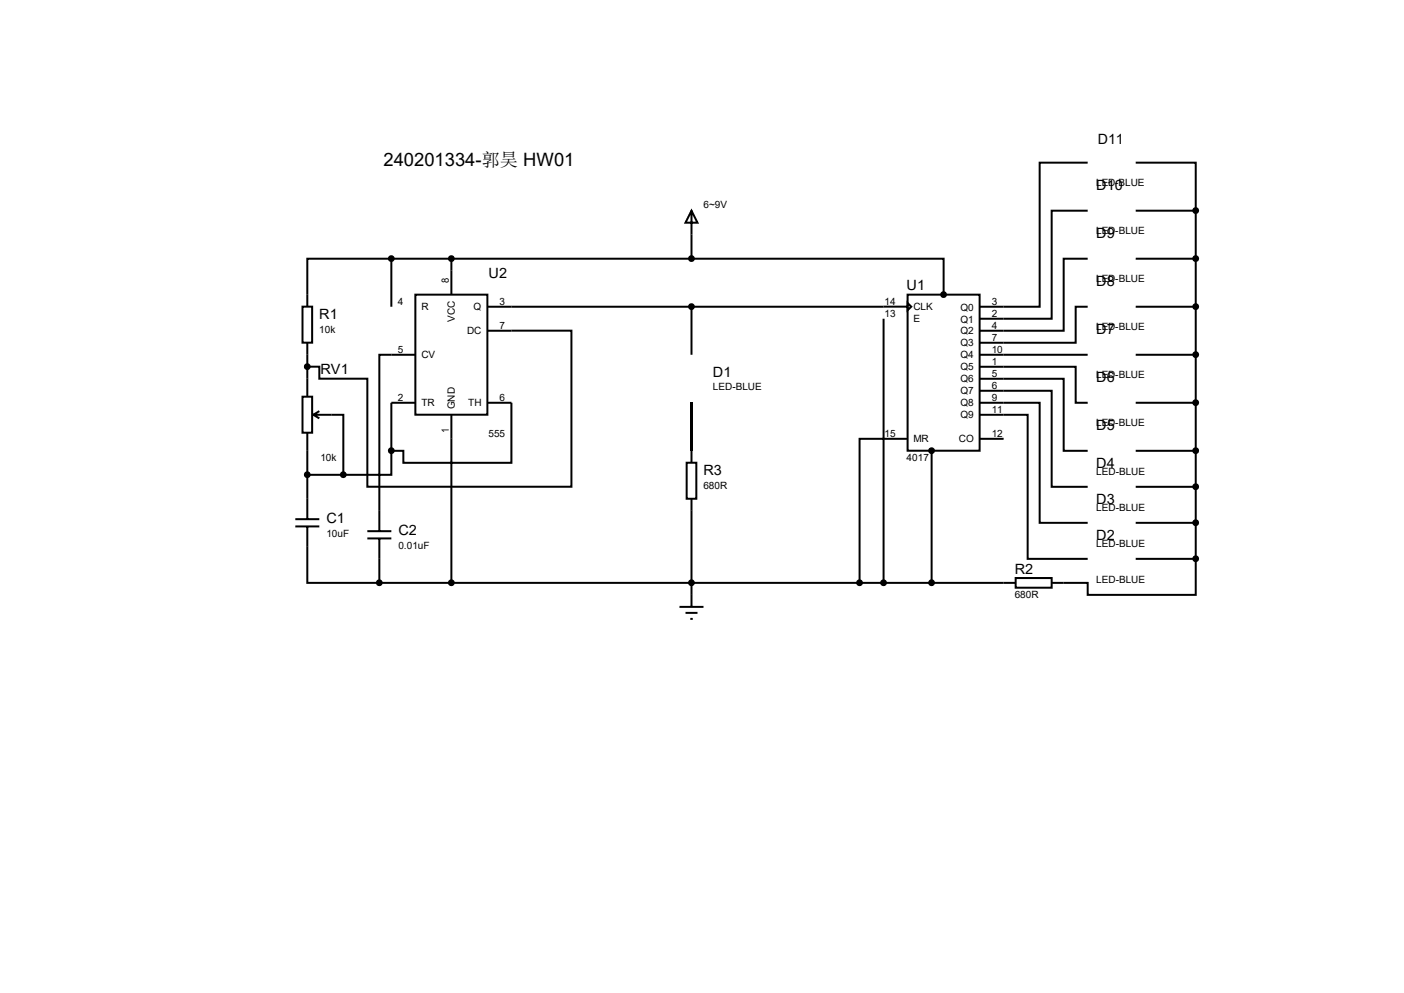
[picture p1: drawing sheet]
<svg xmlns="http://www.w3.org/2000/svg" width="297mm" height="210mm" viewBox="0 0 297 210" stroke-linecap="round" stroke-linejoin="round" font-family="sans-serif">
<g fill="#000">
<path d="M65 77.4h2.8v2.7l-.2-.2h10.3v23.1l-.2-.2h43.2l-.2 .2v-33l.2 .2h-12.7v-.5h12.9v33.5h-43.6v-23.1l.2 .2h-10.4v-2.7l.3 .2h-2.6z"/>
<path d="M82.5 54.7a.31 .31 0 0 0 .6 0 .31 .31 0 0 0-.6 0zM82.1 54.7a.72 .72 0 0 1 1.4 0 .72 .72 0 0 1-1.4 0z"/>
<path d="M95.2 54.7a.31 .31 0 0 0 .6 0 .31 .31 0 0 0-.6 0zM94.8 54.7a.72 .72 0 0 1 1.4 0 .72 .72 0 0 1-1.4 0z"/>
<path d="M146.1 49.7h.4v5h-.4zM146.3 54.5h53.5v7.9h-.4v-7.7l.2 .2h-53.3zM95.3 54.7h.4v2.6h-.4zM95.5 54.5h50.8v.4h-50.8zM82.6 54.7h.4v10.2h-.4zM82.8 54.5h12.7v.4h-12.7zM64.8 54.5h18v.4h-17.8l.2-.2v7.7h-.4zM108.2 64.7h38.1v.4h-38.1zM146.3 64.7h40.6v.4h-40.6zM146.1 64.9h.4v10.2h-.4zM64.8 75.1h.4v2.5h-.4zM64.8 77.6h.4v2.5h-.4z"/>
<path d="M146 54.7a.31 .31 0 0 0 .6 0 .31 .31 0 0 0-.6 0zM145.6 54.7a.72 .72 0 0 1 1.4 0 .72 .72 0 0 1-1.4 0z"/>
<path d="M252.7 44.5a.31 .31 0 0 0 .6 0 .31 .31 0 0 0-.6 0zM252.2 44.5a.75 .75 0 0 1 1.5 0 .75 .75 0 0 1-1.5 0z"/>
<path d="M252.7 54.7a.31 .31 0 0 0 .6 0 .31 .31 0 0 0-.6 0zM252.2 54.7a.75 .75 0 0 1 1.5 0 .75 .75 0 0 1-1.5 0z"/>
<path d="M64 65.1l.2-.2v7.6l-.2-.2h2l-.2 .2v-7.6l.2 .2zM63.8 64.7h2.5v8h-2.5z"/>
<path d="M64.8 62.4h.4v2.5h-.4zM64.8 72.5h.4v2.6h-.4z"/>
<path d="M64.7 77.6a.31 .31 0 0 0 .6 0 .31 .31 0 0 0-.6 0zM64.3 77.6a.72 .72 0 0 1 1.4 0 .72 .72 0 0 1-1.4 0z"/>
<path d="M103.1 69.8h5.1v.4h-5.1zM103.1 64.7h5.1v.4h-5.1zM95.3 87.8h.4v5h-.4zM95.3 57.3h.4v5.1h-.4zM82.8 85h5.1v.4h-5.1zM103.1 85h5.1v.4h-5.1zM82.8 74.8h5.1v.5h-5.1z"/>
<path d="M146 64.9a.31 .31 0 0 0 .6 0 .31 .31 0 0 0-.6 0zM145.6 64.9a.72 .72 0 0 1 1.4 0 .72 .72 0 0 1-1.4 0z"/>
<path d="M191.8 63.6l1.3 1.3-1.3 1.2zM191.9 64.2l.3-.1v1.5l-.3-.1 .7-.8v.3zM186.9 64.7h5.1v.4h-5.1z"/>
<path d="M199.3 62.3a.31 .31 0 0 0 .6 0 .31 .31 0 0 0-.6 0zM198.9 62.3a.72 .72 0 0 1 1.4 0 .72 .72 0 0 1-1.4 0z"/>
<path d="M252.7 64.9a.31 .31 0 0 0 .6 0 .31 .31 0 0 0-.6 0zM252.2 64.9a.75 .75 0 0 1 1.5 0 .75 .75 0 0 1-1.5 0z"/>
<path d="M252.7 75a.31 .31 0 0 0 .6 0 .31 .31 0 0 0-.6 0zM252.2 75a.75 .75 0 0 1 1.5 0 .75 .75 0 0 1-1.5 0z"/>
<path d="M64 84.1l.2-.2v7.6l-.2-.2h2l-.2 .2v-7.6l.2 .2zM63.8 83.7h2.5v8.1h-2.5z"/>
<path d="M64.8 91.6h.4v1.2h-.4zM64.8 82.7h.4v1.2h-.4zM66.4 87.6l1.3 .7-.3 .4-1.2-.8zM66.2 87.6l1.2-.8 .3 .4-1.3 .7zM66.3 87.5h1.3v.5h-1.3zM64.8 92.8h.4v2.6h-.4zM64.8 80.1h.4v2.6h-.4zM67.6 87.5h2.5v.5h-2.5z"/>
<path d="M82.6 85.2h.4v10.2h-.4zM82.8 95.2h2.7v2.7l-.2-.2h22.9l-.2 .2v-12.7h.4v12.9h-23.3v-2.7l.2 .2h-2.5zM80 74.8h2.8v.5h-2.5l.2-.2v33h-.5zM64.8 95.4h.4v5.1h-.4zM64.8 100.5h.4v5h-.4zM95.3 92.8h.4v30.5h-.4zM146.1 123.3h.4v2.6h-.4zM146.1 108.1h.4v15.2h-.4zM95.5 123.1h50.8v.4h-50.8zM64.8 115.7h.4v7.6l-.2-.2h15.3v.4h-15.5zM80.3 123.1h15.2v.4h-15.2zM80 118.2h.5v5.1h-.5zM181.6 92.6h5.3v.4h-5l.2-.2v30.5h-.5zM146.3 123.1h35.6v.4h-35.6zM181.9 123.1h5v.4h-5zM186.7 67.4h.4v55.9h-.4zM186.9 123.1h10.2v.4h-10.2zM196.9 95.4h.4v27.9h-.4zM197.1 123.1h15.2v.4h-15.2zM72.6 100.2h10.2l-.2 .3v-5.1h.4v5.3h-10.4zM65 100.2h7.6v.5h-7.6zM70.1 87.5h2.7v13h-.4v-12.7l.2 .2h-2.5zM212.3 77.4h15.5v7.8l-.2-.2h2.5v.4h-2.7v-7.8l.2 .2h-15.3zM212.3 74.8h17.8v.5h-17.8zM212.3 72.3h15.3l-.2 .2v-7.8h2.7v.4h-2.5l.2-.2v7.8h-15.5zM224.8 54.5h5.3v.4h-5.1l.2-.2v15.5h-12.9v-.4h12.7l-.2 .2zM222.3 44.4h7.8v.4h-7.6l.2-.2v23h-10.4v-.4h10.2l-.2 .2zM219.7 34.2h10.4v.4h-10.1l.2-.2v30.7h-7.9v-.4h7.7l-.3 .2zM212.3 79.9h12.9v15.5l-.2-.2h5.1v.4h-5.3v-15.5l.2 .2h-12.7zM212.3 82.5h10.4v20.5l-.2-.2h7.6v.4h-7.8v-20.5l.2 .2h-10.2zM212.3 85h7.9v25.6l-.2-.2h10.1v.4h-10.4v-25.6l.3 .2h-7.7zM212.3 87.5h5.3v30.7l-.2-.2h12.7v.4h-12.9v-30.6l.2 .2h-5.1zM225 123.1h5.3v2.8l-.2-.3h22.9l-.2 .3v-7.7h.4v7.9h-23.3v-2.8l.2 .2h-5.1zM240.3 34.2h12.9v10.4h-.4v-10.2l.2 .2h-12.7zM240.3 44.4h12.7v.4h-12.7zM252.8 44.6h.4v10.1h-.4zM240.3 54.5h12.7v.4h-12.7zM252.8 54.7h.4v10.2h-.4zM240.3 64.7h12.7v.4h-12.7zM252.8 64.9h.4v10.2h-.4zM240.3 74.8h12.7v.5h-12.7zM252.8 75.1h.4v10.1h-.4zM240.3 85h12.7v.4h-12.7zM252.8 85.2h.4v10.2h-.4zM240.3 95.2h12.7v.4h-12.7zM252.8 95.4h.4v7.6h-.4zM240.3 102.8h12.7v.4h-12.7zM252.8 103h.4v7.6h-.4zM240.3 110.4h12.7v.4h-12.7zM252.8 110.6h.4v7.6h-.4zM240.3 118h12.7v.4h-12.7z"/>
<path d="M82.5 95.3a.31 .31 0 0 0 .6 0 .31 .31 0 0 0-.6 0zM82.1 95.3a.72 .72 0 0 1 1.4 0 .72 .72 0 0 1-1.4 0z"/>
<path d="M88.1 62.3v25.4l-.2-.2h15.2l-.2 .2v-25.4l.2 .2h-15.2zM87.7 62.1h15.6v25.8h-15.6z"/>
<path d="M146.1 95.4h.4v2.5h-.4zM146.1 105.5h.4v2.6h-.4z"/>
<path d="M186.9 92.6h5.1v.4h-5.1zM207.3 92.6h5v.4h-5zM207.3 64.7h5v.4h-5zM207.3 67.2h5v.4h-5zM207.3 69.8h5v.4h-5zM207.3 72.3h5v.4h-5zM207.3 74.8h5v.5h-5zM207.3 77.4h5v.4h-5zM207.3 79.9h5v.4h-5zM207.3 82.5h5v.4h-5zM207.3 85h5v.4h-5zM207.3 87.5h5v.5h-5zM146.3 44.1l1.6 3.2h-3.2zM146.1 44.7h.4l-1.3 2.5-.2-.3h2.6l-.2 .3zM146.1 44.6h.4v5.1h-.4z"/>
<path d="M192 62.5l.2-.2v33.1l-.2-.3h15.3l-.3 .3v-33.1l.3 .2zM191.8 62.1h15.7v33.5h-15.7z"/>
<path d="M196.8 95.3a.31 .31 0 0 0 .6 0 .31 .31 0 0 0-.6 0zM196.4 95.3a.72 .72 0 0 1 1.4 0 .72 .72 0 0 1-1.4 0z"/>
<path d="M252.7 85.2a.31 .31 0 0 0 .6 0 .31 .31 0 0 0-.6 0zM252.2 85.2a.75 .75 0 0 1 1.5 0 .75 .75 0 0 1-1.5 0z"/>
<path d="M252.7 95.3a.31 .31 0 0 0 .6 0 .31 .31 0 0 0-.6 0zM252.2 95.3a.75 .75 0 0 1 1.5 0 .75 .75 0 0 1-1.5 0z"/>
<path d="M64.7 100.4a.31 .31 0 0 0 .6 0 .31 .31 0 0 0-.6 0zM64.3 100.4a.72 .72 0 0 1 1.4 0 .72 .72 0 0 1-1.4 0z"/>
<path d="M62.5 111.2h5.1v.4h-5.1zM62.5 109.6h5.1v.4h-5.1zM64.8 108.1h.4v1.7h-.4zM64.8 111.4h.4v1.8h-.4zM64.8 113.2h.4v2.5h-.4zM64.8 105.5h.4v2.6h-.4zM77.7 113.7h5.1v.4h-5.1zM77.7 112.2h5.1v.4h-5.1zM80 110.6h.5v1.8h-.5zM80 113.9h.5v1.8h-.5zM80 115.7h.5v2.5h-.5zM80 108.1h.5v2.5h-.5z"/>
<path d="M72.3 100.4a.31 .31 0 0 0 .6 0 .31 .31 0 0 0-.6 0zM71.9 100.4a.72 .72 0 0 1 1.4 0 .72 .72 0 0 1-1.4 0z"/>
<path d="M145.3 98.1l.2-.2v7.6l-.2-.2h2l-.2 .2v-7.6l.2 .2zM145.1 97.7h2.4v8h-2.4z"/>
<path d="M252.7 103a.31 .31 0 0 0 .6 0 .31 .31 0 0 0-.6 0zM252.2 103a.75 .75 0 0 1 1.5 0 .75 .75 0 0 1-1.5 0z"/>
<path d="M252.7 110.6a.31 .31 0 0 0 .6 0 .31 .31 0 0 0-.6 0zM252.2 110.6a.75 .75 0 0 1 1.5 0 .75 .75 0 0 1-1.5 0z"/>
<path d="M252.7 118.2a.31 .31 0 0 0 .6 0 .31 .31 0 0 0-.6 0zM252.2 118.2a.75 .75 0 0 1 1.5 0 .75 .75 0 0 1-1.5 0z"/>
<path d="M79.9 123.3a.35 .35 0 0 0 .7 0 .35 .35 0 0 0-.7 0zM79.5 123.3a.75 .75 0 0 1 1.5 0 .75 .75 0 0 1-1.5 0z"/>
<path d="M95.2 123.3a.31 .31 0 0 0 .6 0 .31 .31 0 0 0-.6 0zM94.8 123.3a.72 .72 0 0 1 1.4 0 .72 .72 0 0 1-1.4 0z"/>
<path d="M146.1 125.9h.4v2.5h-.4zM143.8 128.2h5v.4h-5zM145 129.5h2.6v.4h-2.6zM146 130.7h.6v.4h-.6z"/>
<path d="M146 123.3a.31 .31 0 0 0 .6 0 .31 .31 0 0 0-.6 0zM145.6 123.3a.72 .72 0 0 1 1.4 0 .72 .72 0 0 1-1.4 0z"/>
<path d="M181.5 123.3a.35 .35 0 0 0 .7 0 .35 .35 0 0 0-.7 0zM181.1 123.3a.75 .75 0 0 1 1.5 0 .75 .75 0 0 1-1.5 0z"/>
<path d="M186.6 123.3a.31 .31 0 0 0 .6 0 .31 .31 0 0 0-.6 0zM186.2 123.3a.72 .72 0 0 1 1.4 0 .72 .72 0 0 1-1.4 0z"/>
<path d="M196.8 123.3a.31 .31 0 0 0 .6 0 .31 .31 0 0 0-.6 0zM196.4 123.3a.72 .72 0 0 1 1.4 0 .72 .72 0 0 1-1.4 0z"/>
<path d="M212.3 123.1h2.6v.4h-2.6zM222.5 123.1h2.5v.4h-2.5z"/>
<path d="M214.9 122.5l.2-.2v2l-.2-.2h7.6l-.2 .2v-2l.2 .2zM214.7 122.1h8v2.4h-8z"/>
</g>
<g fill="#000">
<circle cx="82.8" cy="54.7" r=".49"/>
<circle cx="95.5" cy="54.7" r=".49"/>
<circle cx="146.3" cy="54.7" r=".49"/>
<circle cx="253" cy="54.7" r=".49"/>
<circle cx="253" cy="44.5" r=".49"/>
<circle cx="65" cy="77.6" r=".49"/>
<circle cx="146.3" cy="64.9" r=".49"/>
<circle cx="199.6" cy="62.3" r=".49"/>
<circle cx="253" cy="64.9" r=".49"/>
<circle cx="253" cy="75" r=".49"/>
<circle cx="82.8" cy="95.3" r=".49"/>
<circle cx="197.1" cy="95.3" r=".49"/>
<circle cx="253" cy="95.3" r=".49"/>
<circle cx="253" cy="85.2" r=".49"/>
<circle cx="65" cy="100.4" r=".49"/>
<circle cx="72.6" cy="100.4" r=".49"/>
<circle cx="253" cy="110.6" r=".49"/>
<circle cx="253" cy="103" r=".49"/>
<circle cx="253" cy="118.2" r=".49"/>
<circle cx="80.3" cy="123.3" r=".49"/>
<circle cx="95.5" cy="123.3" r=".49"/>
<circle cx="146.3" cy="123.3" r=".49"/>
<circle cx="181.9" cy="123.3" r=".49"/>
<circle cx="186.9" cy="123.3" r=".49"/>
<circle cx="197.1" cy="123.3" r=".49"/>
</g>
<path d="M146.3 85.2v10.2" fill="none" stroke="#000" stroke-width=".42"/>
<text font-size="3.9" x="81.2" y="35">240201334-郭昊 HW01</text>
<g font-size="3">
<text x="232.3" y="30.5">D11</text>
<text x="231.9" y="40.1">D10</text>
<text x="231.9" y="50.3">D9</text>
<text x="103.3" y="58.9">U2</text>
<text x="191.8" y="61.4">U1</text>
<text x="231.9" y="60.5">D8</text>
<text x="67.5" y="67.5">R1</text>
<text x="231.9" y="70.6">D7</text>
<text x="67.8" y="79.2">RV1</text>
<text x="150.8" y="79.7">D1</text>
<text x="231.9" y="80.8">D6</text>
<text x="231.9" y="90.9">D5</text>
<text x="148.8" y="100.5">R3</text>
<text x="231.9" y="99">D4</text>
<text x="231.9" y="106.7">D3</text>
<text x="69" y="110.7">C1</text>
<text x="84.3" y="113.2">C2</text>
<text x="231.9" y="114.3">D2</text>
<text x="214.7" y="121.4">R2</text>
</g>
<g font-size="2.1">
<text x="231.9" y="39.3">LED-BLUE</text>
<text x="148.8" y="44">6~9V</text>
<text x="231.9" y="49.5">LED-BLUE</text>
<text x="95" y="59.8" transform="rotate(-90 95 59.8)">8</text>
<text x="231.9" y="59.6">LED-BLUE</text>
<text x="84.2" y="64.5">4</text>
<text x="89.2" y="65.6">R</text>
<text x="100.2" y="65.6">Q</text>
<text x="105.7" y="64.5">3</text>
<text x="187.2" y="64.5">14</text>
<text x="193.3" y="65.6">CLK</text>
<text x="203.2" y="65.7">Q0</text>
<text x="209.8" y="64.5">3</text>
<text x="67.5" y="70.4">10k</text>
<text x="96.2" y="68.1" transform="rotate(-90 96.2 68.1)">VCC</text>
<text x="98.8" y="70.7">DC</text>
<text x="105.7" y="69.6">7</text>
<text x="187.2" y="67">13</text>
<text x="193.3" y="68.2">E</text>
<text x="203.2" y="68.3">Q1</text>
<text x="203.2" y="70.8">Q2</text>
<text x="209.8" y="67">2</text>
<text x="209.8" y="69.6">4</text>
<text x="231.9" y="69.8">LED-BLUE</text>
<text x="84.2" y="74.7">5</text>
<text x="89.2" y="75.8">CV</text>
<text x="203.2" y="73.3">Q3</text>
<text x="203.2" y="75.8">Q4</text>
<text x="209.8" y="72.1">7</text>
<text x="209.8" y="74.7">10</text>
<text x="209.8" y="77.2">1</text>
<text x="150.8" y="82.6">LED-BLUE</text>
<text x="203.2" y="78.3">Q5</text>
<text x="203.2" y="80.9">Q6</text>
<text x="203.2" y="83.4">Q7</text>
<text x="209.8" y="79.7">5</text>
<text x="209.8" y="82.3">6</text>
<text x="231.9" y="79.9">LED-BLUE</text>
<text x="84.2" y="84.8">2</text>
<text x="89.2" y="86">TR</text>
<text x="96.2" y="86.6" transform="rotate(-90 96.2 86.6)">GND</text>
<text x="99.1" y="86">TH</text>
<text x="105.7" y="84.8">6</text>
<text x="203.2" y="85.9">Q8</text>
<text x="203.2" y="88.5">Q9</text>
<text x="209.8" y="84.8">9</text>
<text x="209.8" y="87.4">11</text>
<text x="95" y="91.6" transform="rotate(-90 95 91.6)">1</text>
<text x="103.3" y="92.4">555</text>
<text x="187.2" y="92.4">15</text>
<text x="193.3" y="93.6">MR</text>
<text x="202.9" y="93.6">CO</text>
<text x="209.8" y="92.4">12</text>
<text x="231.9" y="90.1">LED-BLUE</text>
<text x="67.8" y="97.5">10k</text>
<text x="191.8" y="97.5">4017</text>
<text x="231.9" y="100.6">LED-BLUE</text>
<text x="148.8" y="103.4">680R</text>
<text x="69" y="113.6">10uF</text>
<text x="231.9" y="108.2">LED-BLUE</text>
<text x="84.3" y="116.1">0.01uF</text>
<text x="231.9" y="115.8">LED-BLUE</text>
<text x="231.9" y="123.4">LED-BLUE</text>
<text x="214.7" y="126.5">680R</text>
</g>
</svg>
